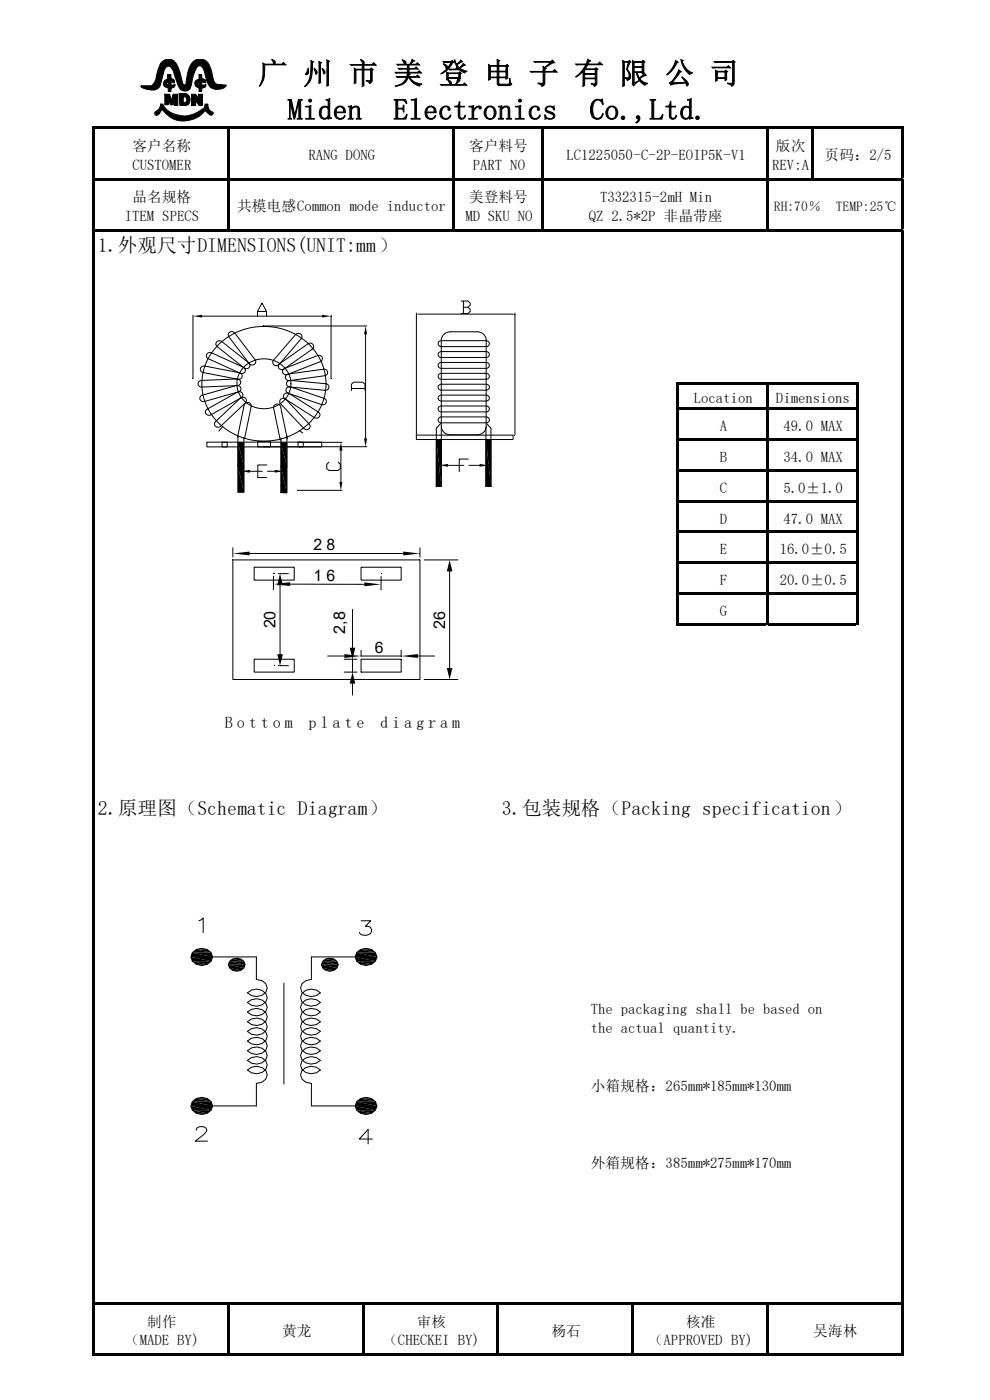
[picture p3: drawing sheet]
<svg xmlns="http://www.w3.org/2000/svg" width="210mm" height="297mm" viewBox="0 0 210 297" stroke-linecap="round" stroke-linejoin="round" font-family="sans-serif">
<g fill="#000">
<path d="M19.6 26.9h.6v10.8h-.6z" fill-rule="evenodd"/>
<path d="M19.6 37.7h.6v10.9h-.6z" fill-rule="evenodd"/>
<path d="M20.2 26.9h171.4v.5h-171.4z" fill-rule="evenodd"/>
<path d="M20.2 37.7h151.8v.5h-151.8z" fill-rule="evenodd"/>
<path d="M48.2 27.1h.5v10.6h-.5z" fill-rule="evenodd"/>
<path d="M48.2 38h.5v11.1h-.5z" fill-rule="evenodd"/>
<path d="M95.8 27.1h.6v10.6h-.6z" fill-rule="evenodd"/>
<path d="M95.8 38h.6v11.1h-.6z" fill-rule="evenodd"/>
<path d="M114.9 27.1h.5v10.6h-.5z" fill-rule="evenodd"/>
<path d="M114.9 38h.5v11.1h-.5z" fill-rule="evenodd"/>
<path d="M162.5 27.1h.5v10.6h-.5z" fill-rule="evenodd"/>
<path d="M162.5 38h.5v11.1h-.5z" fill-rule="evenodd"/>
<path d="M172 27.1h.6v11.1h-.6z" fill-rule="evenodd"/>
<path d="M172.6 37.7h19v.5h-19z" fill-rule="evenodd"/>
<path d="M191.1 27.1h.5v10.6h-.5z" fill-rule="evenodd"/>
<path d="M191.1 38h.5v10.6h-.5z" fill-rule="evenodd"/>
<path d="M19.6 48.6h.6v227.7h-.6z" fill-rule="evenodd"/>
<path d="M20.2 48.6h28v.5h-28z" fill-rule="evenodd"/>
<path d="M48.7 48.6h47.1v.5h-47.1z" fill-rule="evenodd"/>
<path d="M96.4 48.6h18.5v.5h-18.5z" fill-rule="evenodd"/>
<path d="M115.4 48.6h47.1v.5h-47.1z" fill-rule="evenodd"/>
<path d="M163 48.6h28.6v.5h-28.6z" fill-rule="evenodd"/>
<path d="M191.1 48.8h.5v227.5h-.5z" fill-rule="evenodd"/>
<path d="M143.5 81.1h.5v5.4h-.5z" fill-rule="evenodd"/>
<path d="M143.5 86.5h.5v6.5h-.5z" fill-rule="evenodd"/>
<path d="M143.5 93h.5v6.5h-.5z" fill-rule="evenodd"/>
<path d="M143.5 99.5h.5v6.5h-.5z" fill-rule="evenodd"/>
<path d="M144 81.1h38.1v.5h-38.1z" fill-rule="evenodd"/>
<path d="M144 86.5h38.1v.5h-38.1z" fill-rule="evenodd"/>
<path d="M144 93h38.1v.5h-38.1z" fill-rule="evenodd"/>
<path d="M144 99.5h38.1v.5h-38.1z" fill-rule="evenodd"/>
<path d="M162.5 81.3h.5v5.2h-.5z" fill-rule="evenodd"/>
<path d="M162.5 86.7h.5v6.3h-.5z" fill-rule="evenodd"/>
<path d="M162.5 93.3h.5v6.2h-.5z" fill-rule="evenodd"/>
<path d="M162.5 99.8h.5v6.2h-.5z" fill-rule="evenodd"/>
<path d="M181.6 81.3h.5v5.2h-.5z" fill-rule="evenodd"/>
<path d="M181.6 86.7h.5v6.3h-.5z" fill-rule="evenodd"/>
<path d="M181.6 93.3h.5v6.2h-.5z" fill-rule="evenodd"/>
<path d="M181.6 99.8h.5v6.2h-.5z" fill-rule="evenodd"/>
<path d="M143.5 106h.5v6.6h-.5z" fill-rule="evenodd"/>
<path d="M143.5 112.6h.5v6.5h-.5z" fill-rule="evenodd"/>
<path d="M143.5 119.1h.5v6.5h-.5z" fill-rule="evenodd"/>
<path d="M144 106h38.1v.6h-38.1z" fill-rule="evenodd"/>
<path d="M144 112.6h38.1v.5h-38.1z" fill-rule="evenodd"/>
<path d="M144 119.1h38.1v.5h-38.1z" fill-rule="evenodd"/>
<path d="M162.5 106.3h.5v6.3h-.5z" fill-rule="evenodd"/>
<path d="M162.5 112.8h.5v6.3h-.5z" fill-rule="evenodd"/>
<path d="M162.5 119.3h.5v6.3h-.5z" fill-rule="evenodd"/>
<path d="M181.6 106.3h.5v6.3h-.5z" fill-rule="evenodd"/>
<path d="M181.6 112.8h.5v6.3h-.5z" fill-rule="evenodd"/>
<path d="M181.6 119.3h.5v6.3h-.5z" fill-rule="evenodd"/>
<path d="M143.5 125.6h.5v7h-.5z" fill-rule="evenodd"/>
<path d="M144 125.6h38.1v.5h-38.1z" fill-rule="evenodd"/>
<path d="M144 132.1h18.5v.5h-18.5z" fill-rule="evenodd"/>
<path d="M162.5 125.9h.5v6.7h-.5z" fill-rule="evenodd"/>
<path d="M163 132.1h18.6v.5h-18.6z" fill-rule="evenodd"/>
<path d="M181.6 125.9h.5v6.7h-.5z" fill-rule="evenodd"/>
<path d="M19.6 276.3h.6v11.4h-.6z" fill-rule="evenodd"/>
<path d="M20.2 276.3h171.4v.5h-171.4z" fill-rule="evenodd"/>
<path d="M48.2 276.6h.5v11.1h-.5z" fill-rule="evenodd"/>
<path d="M76.8 276.6h.5v11.1h-.5z" fill-rule="evenodd"/>
<path d="M105.4 276.6h.5v11.1h-.5z" fill-rule="evenodd"/>
<path d="M133.9 276.6h.6v11.1h-.6z" fill-rule="evenodd"/>
<path d="M162.5 276.6h.5v11.1h-.5z" fill-rule="evenodd"/>
<path d="M191.1 276.6h.5v11.1h-.5z" fill-rule="evenodd"/>
<path d="M20.2 287.1h28v.6h-28z" fill-rule="evenodd"/>
<path d="M48.7 287.1h28.1v.6h-28.1z" fill-rule="evenodd"/>
<path d="M77.3 287.1h28.1v.6h-28.1z" fill-rule="evenodd"/>
<path d="M105.9 287.1h28v.6h-28z" fill-rule="evenodd"/>
<path d="M134.5 287.1h28v.6h-28z" fill-rule="evenodd"/>
<path d="M163 287.1h28.1v.6h-28.1z" fill-rule="evenodd"/>
</g>
<path d="M29.9 12.5h18.4v13.3h-18.4z" fill-rule="evenodd" fill="#fff"/>
<g fill="#000">
<path d="M34.5 13.1a1.98 1.98 0 0 1 3.2 1.1l1 3.4 .3 .4 .4-.1 .3-2a3.8 3.8 0 0 1 2.1-3.3 2.29 2.29 0 0 1 2.9 2l.3 .9a3.1 3.1 0 0 0 .9 2.4l2.1 .2a2.39 2.39 0 0 1-2.5 .8 2.39 2.39 0 0 1-1.7-2l-.2-.7a2.87 2.87 0 0 0-1-2.2l-.3-.1a5.1 5.1 0 0 0-1.6 3.8 1.46 1.46 0 0 1-1.3 1.6 1.46 1.46 0 0 1-1.6-1.2l-.6-1.7a3.3 3.3 0 0 0-1.2-2.3 .94 .94 0 0 0-1.2 .8l-.7 2.9a1.82 1.82 0 0 1-2.4 1.2l-1.4-.3-.4-.4 .1-.1h2.1l.5-.4 .4-.7 .8-3.1z" fill-rule="evenodd"/>
<path d="M35.5 15.8h.8v.9h.2a.51 .51 0 0 1 .5 .4 .51 .51 0 0 1-.2 .5l-.5-.1v.6l.8-.2-.1 .5-.7 .3v.7h-.6v-.7a.9 .9 0 0 1-1-.9 .9 .9 0 0 1 .8-.9z" fill-rule="evenodd"/>
</g>
<path d="M34.5 13.1a1.98 1.98 0 0 1 3.2 1.1l1 3.4 .3 .4 .4-.1 .3-2a3.8 3.8 0 0 1 2.1-3.3 2.29 2.29 0 0 1 2.9 2l.3 .9a3.1 3.1 0 0 0 .9 2.4l2.1 .2a2.39 2.39 0 0 1-2.5 .8 2.39 2.39 0 0 1-1.7-2l-.2-.7a2.87 2.87 0 0 0-1-2.2l-.3-.1a5.1 5.1 0 0 0-1.6 3.8 1.46 1.46 0 0 1-1.3 1.6 1.46 1.46 0 0 1-1.6-1.2l-.6-1.7a3.3 3.3 0 0 0-1.2-2.3 .94 .94 0 0 0-1.2 .8l-.7 2.9a1.82 1.82 0 0 1-2.4 1.2l-1.4-.3-.4-.4 .1-.1h2.1l.5-.4 .4-.7 .8-3.1zM35.5 15.8h.8v.9h.2a.51 .51 0 0 1 .5 .4 .51 .51 0 0 1-.2 .5l-.5-.1v.6l.8-.2-.1 .5-.7 .3v.7h-.6v-.7a.9 .9 0 0 1-1-.9 .9 .9 0 0 1 .8-.9z" fill="none" stroke="#000" stroke-width=".21"/>
<path d="M35.5 17.5h.2v.6l-.4-.2z" fill-rule="evenodd" fill="#fff"/>
<path d="M35.5 17.5h.2v.6l-.4-.2zM42.2 15.8h.6v.9h.3a.51 .51 0 0 1 .5 .3 .51 .51 0 0 1-.1 .6l-.7-.1v.6l.9-.2-.1 .4-.2 .3-.6 .1v.7h-.6v-.7a.9 .9 0 0 1-.9-.9 .9 .9 0 0 1 .9-.9zM34.1 22.1h.4a5.3 5.3 0 0 0 6.9 2l2-1.3 .1-.7h.6a1.66 1.66 0 0 0 1.1 1.8l-.3 .5h-.3l-1.1-1a5.7 5.7 0 0 1-9.1-.1l-.6 .8a.51 .51 0 0 1-.5 .4 .51 .51 0 0 1-.5-.5l.3-.4a1.73 1.73 0 0 0 1-1.5z" fill="none" stroke="#000" stroke-width=".21"/>
<g fill="#000">
<path d="M42.2 15.8h.6v.9h.3a.51 .51 0 0 1 .5 .3 .51 .51 0 0 1-.1 .6l-.7-.1v.6l.9-.2-.1 .4-.2 .3-.6 .1v.7h-.6v-.7a.9 .9 0 0 1-.9-.9 .9 .9 0 0 1 .9-.9z" fill-rule="evenodd"/>
<path d="M34.1 22.1h.4a5.3 5.3 0 0 0 6.9 2l2-1.3 .1-.7h.6a1.66 1.66 0 0 0 1.1 1.8l-.3 .5h-.3l-1.1-1a5.7 5.7 0 0 1-9.1-.1l-.6 .8a.51 .51 0 0 1-.5 .4 .51 .51 0 0 1-.5-.5l.3-.4a1.73 1.73 0 0 0 1-1.5z" fill-rule="evenodd"/>
</g>
<path d="M42 17.5h.2v.4l-.3-.1z" fill-rule="evenodd" fill="#fff"/>
<path d="M35 20h1l.4 1.3 .3-1.3h1v2.4h-.7l-.2-.9-.1 .7h-.6l-.3-.9-.1 .9h-.7zM38 19.8h1.3a1.3 1.3 0 0 1 1 1.3 1.3 1.3 0 0 1-1 1.3h-1.1zM42 17.5h.2v.4l-.3-.1z" fill="none" stroke="#000" stroke-width=".21"/>
<g fill="#000">
<path d="M35 20h1l.4 1.3 .3-1.3h1v2.4h-.7l-.2-.9-.1 .7h-.6l-.3-.9-.1 .9h-.7z" fill-rule="evenodd"/>
<path d="M38 19.8h1.3a1.3 1.3 0 0 1 1 1.3 1.3 1.3 0 0 1-1 1.3h-1.1z" fill-rule="evenodd"/>
</g>
<path d="M38.9 20.6l.3-.1a.73 .73 0 0 1 .2 1.2l-.5 .1z" fill-rule="evenodd" fill="#fff"/>
<path d="M40.6 20h.9l.6 .9v-.9h.8v2.4h-.7l-.7-1.1v1.1h-.9zM38.9 20.6l.3-.1a.73 .73 0 0 1 .2 1.2l-.5 .1z" fill="none" stroke="#000" stroke-width=".21"/>
<path d="M40.6 20h.9l.6 .9v-.9h.8v2.4h-.7l-.7-1.1v1.1h-.9z" fill-rule="evenodd" fill="#000"/>
<path d="M36 193.2h51.1v51.9h-51.1z" fill-rule="evenodd" fill="#fff"/>
<g fill="none" stroke="#000" stroke-width=".21">
<path d="M40.9 66.8v13.5M42.7 77.8l.7-.2 7.4 1.5a.7 .7 0 0 1 .6 .8 .7 .7 0 0 1-.9 .5l-7.5-1.4-.5-.6zM42.9 67.1h25.4M46 72.5l.5-.2 .5 .2 5.8 4.5a.72 .72 0 0 1 0 1 .72 .72 0 0 1-1 0l-5.8-4.5-.2-.5zM46.4 73.1a13.7 13.7 0 0 1 21.8 3.8 12 12 0 0 1-8.7 16.2 13.2 13.2 0 0 1-16.5-9.7 11.6 11.6 0 0 1 3.4-10.3zM51.6 77.9a.71 .71 0 0 1 .4 1 .71 .71 0 0 1-1 .3l-6.8-3.1a.71 .71 0 0 1-.3-1 .71 .71 0 0 1 1-.3l6.7 3.1M51.8 77.8a5.8 5.8 0 0 1 6.1-1.4 5.8 5.8 0 0 1 3.8 5 5.8 5.8 0 0 1-3.9 5.1 5.8 5.8 0 0 1-6.2-1.7 5 5 0 0 1 .2-7zM54.1 76.3a.74 .74 0 0 1-.2 1 .74 .74 0 0 1-1-.2l-4.4-5.7a.74 .74 0 0 1 .3-1 .74 .74 0 0 1 1 .2l4.3 5.7M54.6 67v-.9l1-1.8 .9 1.8v.9M54.6 66.1h1.9M56 69.2h21.8M58 76.4a.73 .73 0 0 0 .2 1.1 .73 .73 0 0 0 1-.2"/>
<path d="M59.2 77.2l6.1-4.3a.72 .72 0 0 1 1 .1 .72 .72 0 0 1-.1 1.1l-6 4.2a.72 .72 0 0 1-.9-.1 .72 .72 0 0 1-.1-1zM60.1 78.3l7.3-2.9a.71 .71 0 0 1 .9 .4 .71 .71 0 0 1-.4 .9l-6.9 2.7a.72 .72 0 0 1-.9-.2 .72 .72 0 0 1 0-.9zM62.7 71l-4.7 5.4M62.7 71a.73 .73 0 0 1 1-.2 .73 .73 0 0 1 .2 1.1l-4.7 5.4M70.2 66.8v13.5M77.5 70.9v22.1M88.3 66.4v26.3M88.8 66.6h20M93.1 72.5l.5-.2h9.5a.63 .63 0 0 1 .7 .6 .63 .63 0 0 1-.7 .6h-9.6l-.5-.4zM93.1 74.8l.5-.2h9.5a.63 .63 0 0 1 .7 .6 .63 .63 0 0 1-.7 .6h-9.6l-.5-.4zM93.1 77.1l.5-.2h9.5a.63 .63 0 0 1 .7 .6 .63 .63 0 0 1-.7 .6h-9.6l-.5-.4zM93.1 79.4l.5-.2h9.5a.63 .63 0 0 1 .7 .6 .63 .63 0 0 1-.7 .6h-9.6l-.5-.4z"/>
<path d="M94.1 71l.5-.4 .7-.2h5.9a1.85 1.85 0 0 1 1.9 1.8v18.3a1.85 1.85 0 0 1-1.9 1.7h-5.7a1.87 1.87 0 0 1-1.9-1.7v-18.3l.2-.7zM97.8 63.9h1.5l.4 .4v.4l-.4 .5M98.3 65.2h1l.4 .4v.5l-.4 .4h-1.5M98.3 63.9v2.6M109.2 66.4v25.8M42.6 84l7.5-2.2a.71 .71 0 0 1 1 .4 .71 .71 0 0 1-.5 .9l-7.2 2.1a.71 .71 0 0 1-.9-.3 .71 .71 0 0 1 .1-.9zM43.9 93.8h24.3v1h-24.3zM44.7 88a.72 .72 0 0 1-1-.2 .72 .72 0 0 1 .2-1l6.5-3.6a.71 .71 0 0 1 1 .2 .71 .71 0 0 1-.2 1l-6.5 3.6M45.7 89.5l5.3-5a.73 .73 0 0 1 1-.1 .73 .73 0 0 1 .1 1l-5.3 5a.73 .73 0 0 1-1 .1 .73 .73 0 0 1-.1-1zM47.1 93.8h1.1v1h-1.1zM47.3 90.4l-.9 1.1M50.3 81.8a.7 .7 0 0 0 .8-.7 .7 .7 0 0 0-.8-.7l-7.6 .3a.71 .71 0 0 0-.7 .7 .71 .71 0 0 0 .8 .7l7.5-.3"/>
<path d="M50.5 93.9h1.2v5h-1.2zM50.5 98.9h1.2M50.5 92.3v12.1M50.5 93.9h1.2M50.5 98.9h1.2v5.5h-1.2zM51.1 99.8v.3M51.7 92.8v11.6M51.8 85.9a.76 .76 0 0 1 .9-.5 .76 .76 0 0 1 .6 .8l-1.4 6.8M51.8 85.9l-1.4 6.9M53 100h1.6M54.7 93.6h2.7v1.2h-2.7zM54.7 100h.9"/>
<path d="M56 94.8h21.8M56.6 98.6h-1.9v2.7h1.9M56.7 100h1.6M59.5 84.7l.5-.2 .6 .1 5 5.4a.73 .73 0 0 1-.1 1 .73 .73 0 0 1-1-.1l-5-5.3-.2-.4zM59.6 99h1.2v5.5h-1.2zM59.6 94h1.2v5h-1.2zM59.6 99h1.2M59.6 92.9v11.6M59.6 94h1.2M60.2 99.8v.3M60.5 84.6l6.2 4a.72 .72 0 0 0 1-.2 .72 .72 0 0 0-.2-1l-6.2-3.9a.72 .72 0 0 0-1 .1 .72 .72 0 0 0 .2 1M60.8 92.4v12.1"/>
<path d="M60.9 82.2l.8-.1 7 2.4a.71 .71 0 0 1 .5 1 .71 .71 0 0 1-1 .3l-7.2-2.4-.3-.6zM60.9 93.1l-1.4-6.8a.76 .76 0 0 0-.8-.6 .76 .76 0 0 0-.7 .8l1.5 6.9M61 80.9l.6-.2 7.5 .7a.7 .7 0 0 1 .7 .8 .7 .7 0 0 1-.9 .6l-7.6-.7-.5-.5v-.3zM61.4 80.7a.7 .7 0 0 1-.9-.5 .7 .7 0 0 1 .7-.8l7.4-1.1a.71 .71 0 0 1 .9 .6 .71 .71 0 0 1-.6 .8l-7.5 1M63.1 93.8h9.4M63.2 93.8h1.1v1h-1.1zM63.5 91.4l.7 .4M69.8 98l-.5 .5v.9l.5 .4h1.9l.5-.4v-.9l-.5-.5M72.3 95.6v6.6M74.5 82.9v-1.4l.5-.4h1.9l.5 .4v1.4M74.5 82.4h2.9M88.3 92.3h20.5v.9h-20.5z"/>
<path d="M92.5 93.3h1.1v9.9h-1.1zM92.6 93.3h1M93.1 81.7l.5-.2h9.5a.63 .63 0 0 1 .7 .6 .63 .63 0 0 1-.7 .7h-9.6l-.5-.5zM93.1 84l.5-.2h9.5a.63 .63 0 0 1 .7 .6 .63 .63 0 0 1-.7 .7h-9.6l-.5-.4zM93.1 86.3l.5-.2h9.5a.63 .63 0 0 1 .7 .7 .63 .63 0 0 1-.7 .6h-9.6l-.5-.4zM93.1 88.7l.5-.3h9.5a.63 .63 0 0 1 .7 .7 .63 .63 0 0 1-.7 .6h-9.6l-.5-.4zM93.1 98.5v.2M93.5 89.9l-1 .9v12.4M93.6 90.6v12.6M95 98.7h2.3M97.4 98.7h1M99.3 97.4h-1.9v2.6"/>
<path d="M99.5 98.7h2.2M103.1 93.3h1v9.9h-1zM103.1 90.6v12.6h1M103.1 93.3h1.1M103.2 89.9l.9 .9v12.4M103.6 98.5v.2M49.4 118.8h39.7v25.3h-39.7zM49.4 116.2v2M50.5 104.4h1.2M52.9 117.4h32.6M59.6 104.5h1.2M63.1 104h9.4"/>
<path d="M89.1 116.2v2M90 118.8h7.1M92.5 103.2h1.1M53.9 139.8h8.5v2.8h-8.5zM53.9 120.3h8.5v2.8h-8.5zM58 122.2v2.9M59 121.7h2.2M59.4 124.1v14.7M61.5 123.9l15.8 .1M69.5 139.2h3.5M73 139.8h2.7M74.8 129.3v8.1"/>
<path d="M74.8 139.8v2.8M76.6 139.8h8.5v2.8h-8.5zM76.6 120.3h8.5v2.8h-8.5zM76.6 137.9v1.3M76.6 139.2h8.5M80.8 122.3v2.9M85.1 137.9v1.3M88.6 139.2h3.6M95.4 121.2v20.5M59 141.2h2.2M73 142.6h2.7M74.8 145v2.5"/>
<path d="M90 144.1h7.1M42.2 195.3l.9-.5v3M76.6 195.3h2l-1.1 1.2a.97 .97 0 0 1 1.3 1 1.51 1.51 0 0 1-2.6 .3M40.8 202.1a2.64 2.64 0 0 1 4 0l.3 .9a2.37 2.37 0 0 1-2.3 1.8 2.37 2.37 0 0 1-2.3-1.8zM42.8 203h11.6v4.8l1.1 .2 .9 .6 .3 .9a2.38 2.38 0 0 1-1.8 1.9 2.38 2.38 0 0 1-2.4-.8 2.66 2.66 0 0 1 3.9 .1l.3 .9a2.4 2.4 0 0 1-1.8 1.9 2.4 2.4 0 0 1-2.4-.8 2.66 2.66 0 0 1 3.9 .1l.3 .9a2.4 2.4 0 0 1-1.8 1.8 2.4 2.4 0 0 1-2.4-.8 2.66 2.66 0 0 1 3.9 .1l.3 .9a2.4 2.4 0 0 1-1.8 1.9 2.4 2.4 0 0 1-2.4-.9 2.66 2.66 0 0 1 3.9 .2l.3 .9a2.4 2.4 0 0 1-1.8 1.8 2.4 2.4 0 0 1-2.4-.8 2.66 2.66 0 0 1 3.9 .1l.3 .9a2.4 2.4 0 0 1-1.8 1.9 2.4 2.4 0 0 1-2.4-.9 2.66 2.66 0 0 1 3.9 .2l.3 .9a2.4 2.4 0 0 1-1.8 1.8 2.4 2.4 0 0 1-2.4-.8 2.66 2.66 0 0 1 3.9 .1l.3 .9a2.4 2.4 0 0 1-1.8 1.8 2.4 2.4 0 0 1-2.4-.8 2.66 2.66 0 0 1 3.9 .2l.3 .9a2.4 2.4 0 0 1-1.8 1.8 2.4 2.4 0 0 1-2.4-.8 2.65 2.65 0 0 1 3.9 .2l.3 .9-.3 .8-.9 .7-1.1 .2v4.8h-11.6M48.7 203.9a1.88 1.88 0 0 1 3.3 .7 1.81 1.81 0 0 1-1.8 1.4 1.81 1.81 0 0 1-1.7-1.4zM60.2 208.6v21.4M68.4 203.9a1.88 1.88 0 0 1 3.3 .7 1.81 1.81 0 0 1-1.7 1.4 1.81 1.81 0 0 1-1.8-1.4zM75.6 202.1a2.64 2.64 0 0 1 4 0l.3 .9a2.37 2.37 0 0 1-2.3 1.8 2.37 2.37 0 0 1-2.3-1.8zM77.6 203h-11.5v4.8l-1.2 .2-.8 .6-.3 .9a2.39 2.39 0 0 0 1.7 1.9 2.39 2.39 0 0 0 2.5-.8 2.66 2.66 0 0 0-4 .1l-.2 .9a2.4 2.4 0 0 0 1.7 1.9 2.4 2.4 0 0 0 2.5-.8 2.66 2.66 0 0 0-4 .1l-.2 .9a2.4 2.4 0 0 0 1.7 1.8 2.4 2.4 0 0 0 2.5-.8 2.66 2.66 0 0 0-4 .1l-.2 .9a2.4 2.4 0 0 0 1.7 1.9 2.4 2.4 0 0 0 2.5-.9 2.66 2.66 0 0 0-4 .2l-.2 .9a2.4 2.4 0 0 0 1.7 1.8 2.4 2.4 0 0 0 2.5-.8 2.66 2.66 0 0 0-4 .1l-.2 .9a2.4 2.4 0 0 0 1.7 1.9 2.4 2.4 0 0 0 2.5-.9 2.66 2.66 0 0 0-4 .2l-.2 .9a2.4 2.4 0 0 0 1.7 1.8 2.4 2.4 0 0 0 2.5-.8 2.66 2.66 0 0 0-4 .1l-.2 .9a2.4 2.4 0 0 0 1.7 1.8 2.4 2.4 0 0 0 2.5-.8 2.66 2.66 0 0 0-4 .2l-.2 .9a2.4 2.4 0 0 0 1.7 1.8 2.4 2.4 0 0 0 2.5-.8 2.64 2.64 0 0 0-4 .2l-.2 .9 .3 .8 .8 .7 1.2 .2v4.8h11.5M40.8 233.7a2.64 2.64 0 0 1 4 0l.3 .9a2.37 2.37 0 0 1-2.3 1.8 2.37 2.37 0 0 1-2.3-1.8zM41.6 239.7a.82 .82 0 0 1 .8-.7h.7a.73 .73 0 0 1 .6 1.2l-2.3 1.9h2.6"/>
<path d="M75.6 233.7a2.64 2.64 0 0 1 4 0l.3 .9a2.41 2.41 0 0 1-1.8 1.8 2.41 2.41 0 0 1-2.5-.9l-.3-.9zM79 241.6h-2.8l1.9-2v3.1"/>
</g>
<path d="M41.6 201.3h2.3M41.6 204.7h2.3M76.5 201.3h2.3M76.5 204.7h2.3" fill="none" stroke="#000" stroke-width=".25"/>
<g fill="#000">
<path d="M40.9 67.1l2-.3v.6zM68.3 66.8l1.9 .3-1.9 .3zM77.5 69.2l.4 1.7h-.7zM88.3 66.6h.5v.1zM108.8 66.6h.4l-.4 .1zM50.5 93.9l1.2 5h-1.2zM50.5 93.9h1.2v5zM50.5 98.9h1.2zM50.5 98.9l1.2 5.5h-1.2zM50.5 98.9h1.2v5.5zM50.5 93.9h1.2zM51.1 100l1.9-.3v.6z"/>
<path d="M58.3 99.7l1.9 .3-1.9 .3zM59.6 99h1.2zM59.6 94l1.2 5h-1.2zM59.6 94h1.2v5zM59.6 99l1.2 5.5h-1.2zM59.6 99h1.2v5.5zM72.3 93.8l.3 1.8h-.6zM77.2 93h.7l-.4 1.8zM92.5 93.3l1.1 9.9h-1.1zM92.5 93.3h1.1v9.9zM93.1 98.7l1.9-.3v.6zM101.7 98.4l1.9 .3-1.9 .3z"/>
<path d="M103.1 93.3l1 9.9h-1zM103.1 93.3h1v9.9zM50.5 104.4h1.2zM49.4 117.4l3.5-.4v.8zM59.6 104.5h1.2zM72 102.2h.6l-.3 1.8zM85.5 117l3.6 .4-3.6 .4zM103.1 103.2h1zM59.4 121.7l.6 2.4h-1.2zM58.8 138.8h1.2l-.6 2.4zM58 123.9l3.5-.4v.8zM73 138.8l3.6 .4-3.6 .4z"/>
<path d="M74.2 137.4h1.2l-.6 2.4zM77.3 123.5l3.5 .5-3.5 .4zM85.1 139.2l3.5-.4v.8zM95.4 118.8l.6 2.4h-1.2zM74.8 142.6l.6 2.4h-1.2zM94.8 141.7h1.2l-.6 2.4zM40.5 203l4.3 .9h-4zM40.5 203h4.6l-.3 .9zM40.8 202.1l4.3 .9h-4.6zM40.8 202.1h4l.3 .9zM40.8 203.9l3.1 .7h-2.3zM40.8 203.9h4l-.9 .7z"/>
<path d="M40.8 202.1l.8-.7 3.2 .7zM41.6 201.4h2.3l.9 .7zM48.5 204.6l3.2 .7h-3zM48.5 204.6h3.5l-.3 .7zM48.7 203.9l3.3 .7h-3.5zM48.7 203.9h3l.3 .7zM48.7 205.3l2.4 .5h-1.8zM48.7 205.3h3l-.6 .5zM48.7 203.9l.6-.5 2.4 .5zM49.3 203.4h1.8l.6 .5zM49.3 205.8h1.8l-.9 .2zM49.3 203.4l.9-.1 .9 .1z"/>
<path d="M68.2 204.6l3.3 .7h-3.1zM68.2 204.6h3.5l-.2 .7zM68.4 203.9l3.3 .7h-3.5zM68.4 203.9h3.1l.2 .7zM68.4 205.3l2.4 .5h-1.7zM68.4 205.3h3.1l-.7 .5zM68.4 203.9l.7-.5 2.4 .5zM69.1 203.4h1.7l.7 .5zM69.1 205.8h1.7l-.8 .2zM69.1 203.4l.9-.1 .8 .1zM75.3 203l4.3 .9h-4zM75.3 203h4.6l-.3 .9z"/>
<path d="M75.6 202.1l4.3 .9h-4.6zM75.6 202.1h4l.3 .9zM75.6 203.9l3.2 .7h-2.3zM75.6 203.9h4l-.8 .7zM75.6 202.1l.9-.7 3.1 .7zM76.5 201.4h2.3l.8 .7zM40.5 234.6l4.3 .9h-4zM40.5 234.6h4.6l-.3 .9zM40.8 233.7l4.3 .9h-4.6zM40.8 233.7h4l.3 .9zM40.8 235.5l3.1 .7h-2.3zM40.8 235.5h4l-.9 .7z"/>
<path d="M40.8 233.7l.8-.7 3.2 .7zM41.6 233h2.3l.9 .7zM75.3 234.6l4.3 .9h-4zM75.3 234.6h4.6l-.3 .9zM75.6 233.7l4.3 .9h-4.6zM75.6 233.7h4l.3 .9zM75.6 235.5l3.2 .7h-2.3zM75.6 235.5h4l-.8 .7zM75.6 233.7l.9-.7 3.1 .7zM76.5 233h2.3l.8 .7z"/>
</g>
<path d="M41.6 232.9h2.3M41.6 236.3h2.3M76.5 232.9h2.3M76.5 236.3h2.3" fill="none" stroke="#000" stroke-width=".24"/>
<g font-size="6.3">
<text x="54.8" y="17.7">广 州 市 美 登 电 子 有 限 公 司</text>
<text x="61" y="25.4">Miden</text>
<text x="83.4" y="25.4">Electronics</text>
<text x="125.1" y="25.4">Co.,Ltd.</text>
</g>
<g font-size="4.2">
<text x="20.7" y="53.5">1.外观尺寸DIMENSIONS(UNIT:mm）</text>
<text x="20.7" y="172.9">2.原理图（Schematic Diagram）</text>
<text x="106.5" y="172.9">3.包装规格（Packing specification）</text>
</g>
<g font-size="3.4">
<text x="58.5" y="133.3" transform="rotate(-90 58.5 133.3)">20</text>
<text x="73.2" y="134.5" transform="rotate(-90 73.2 134.5)">2,8</text>
<text x="94.4" y="133.3" transform="rotate(-90 94.4 133.3)">26</text>
<text x="47.7" y="154.3">B o t t o m</text>
<text x="65.4" y="154.3">p l a t e</text>
<text x="80.7" y="154.3">d i a g r a m</text>
</g>
<g font-size="3.3">
<text x="66.5" y="116.8">2</text>
<text x="69.3" y="116.8">8</text>
<text x="66.5" y="123.3">1</text>
<text x="69.3" y="123.3">6</text>
<text x="79.5" y="138.5">6</text>
</g>
<g font-size="3.1">
<text x="28.1" y="32.1">客户名称</text>
<text x="28.1" y="36">CUSTOMER</text>
<text x="65.4" y="34">RANG DONG</text>
<text x="99.5" y="32.1">客户料号</text>
<text x="100.3" y="36">PART NO</text>
<text x="120.1" y="34">LC1225050-C-2P-EOIP5K-V1</text>
<text x="163.8" y="36">REV:A</text>
<text x="164.6" y="32.1">版次</text>
<text x="174.9" y="34">页码：2/5</text>
<text x="26.5" y="46.8">ITEM SPECS</text>
<text x="28.1" y="42.9">品名规格</text>
<text x="50.3" y="44.8">共模电感Common mode inductor</text>
<text x="98.7" y="46.8">MD SKU NO</text>
<text x="99.5" y="42.9">美登料号</text>
<text x="124.9" y="46.8">QZ 2.5*2P 非晶带座</text>
<text x="127.3" y="42.9">T332315-2mH Min</text>
<text x="147.1" y="85.5">Location</text>
<text x="164.6" y="85.5">Dimensions</text>
<text x="152.7" y="91.5">A</text>
<text x="166.2" y="91.5">49.0 MAX</text>
<text x="152.7" y="98">B</text>
<text x="166.2" y="98">34.0 MAX</text>
<text x="152.7" y="104.5">C</text>
<text x="166.2" y="104.5">5.0±1.0</text>
<text x="152.7" y="111.1">D</text>
<text x="166.2" y="111.1">47.0 MAX</text>
<text x="152.7" y="117.6">E</text>
<text x="165.4" y="117.6">16.0±0.5</text>
<text x="152.7" y="124.1">F</text>
<text x="165.4" y="124.1">20.0±0.5</text>
<text x="152.7" y="130.6">G</text>
<text x="125.3" y="215.2">The packaging shall be based on</text>
<text x="125.3" y="219">the actual quantity.</text>
<text x="125.3" y="231.4">小箱规格：265mm*185mm*130mm</text>
<text x="125.3" y="247.7">外箱规格：385mm*275mm*170mm</text>
<text x="31.2" y="281.5">制作</text>
<text x="88.4" y="281.5">审核</text>
<text x="145.5" y="281.5">核准</text>
<text x="26.5" y="285.4">（MADE BY)</text>
<text x="59.8" y="283.5">黄龙</text>
<text x="81.2" y="285.4">（CHECKEI BY)</text>
<text x="117" y="283.5">杨石</text>
<text x="137.6" y="285.4">（APPROVED BY)</text>
<text x="172.5" y="283.5">吴海林</text>
</g>
<g font-size="2.9">
<text x="164.2" y="44.8">RH:70％</text>
<text x="177.3" y="44.8">TEMP:25℃</text>
</g>
</svg>
